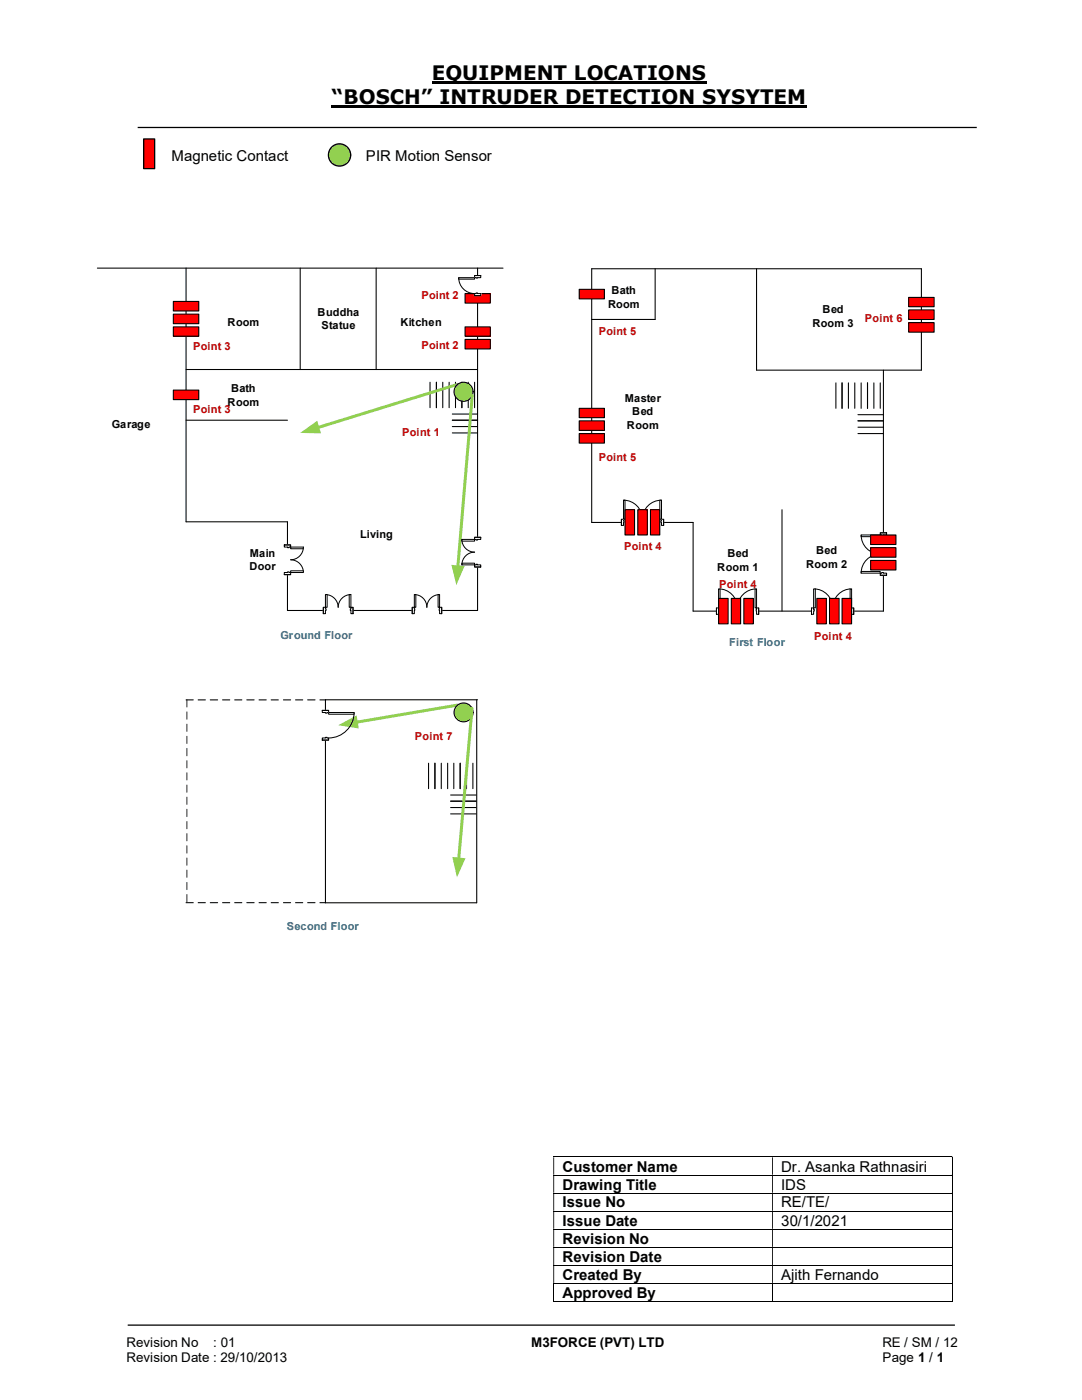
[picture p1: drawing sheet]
<svg xmlns="http://www.w3.org/2000/svg" width="216mm" height="279mm" viewBox="0 0 216 279" stroke-linecap="round" stroke-linejoin="round" font-family="sans-serif">
<path d="M86.1 16.5h54.9M66.2 21.3h94.8" fill="none" stroke="#000" stroke-width=".42"/>
<path d="M27.5 25.4h167.4M25.5 264.5h165" fill="none" stroke="#000" stroke-width=".25"/>
<g fill="none" stroke="#000" stroke-width=".2">
<path d="M110.4 230.9h79.5M110.4 234.5h79.5M110.4 238.1h79.5M190 231v3.4M190 234.6v3.4M190 238.2v3.4M110.4 241.7h79.5M110.4 245.3h79.5M110.4 248.9h79.5M110.4 252.5h79.5M110.4 256.1h79.5M110.4 259.8h43.7"/>
<path d="M110.5 256.2v3.6M154.1 256.2v3.6M154.2 259.8h35.7M190 241.8v3.4M190 245.4v3.4M190 249v3.5M190 252.6v3.4M190 256.2v3.6"/>
</g>
<g fill="#000">
<path d="M189.9 230.8h.2v.2h-.2zM110.4 231h.2v3.4h-.2zM154.1 231h.1v3.4h-.1z" fill-rule="evenodd"/>
<path d="M189.9 234.4h.2v.2h-.2zM110.4 234.6h.2v3.4h-.2zM154.1 234.6h.1v3.4h-.1z" fill-rule="evenodd"/>
<path d="M189.9 238h.2v.2h-.2zM110.4 238.2h.2v3.4h-.2zM154.1 238.2h.1v3.4h-.1z" fill-rule="evenodd"/>
<path d="M189.9 241.6h.2v.2h-.2zM110.4 241.8h.2v3.4h-.2zM154.1 241.8h.1v3.4h-.1z" fill-rule="evenodd"/>
<path d="M189.9 245.2h.2v.2h-.2zM110.4 245.4h.2v3.4h-.2zM154.1 245.4h.1v3.4h-.1z" fill-rule="evenodd"/>
<path d="M189.9 248.8h.2v.2h-.2zM110.4 249h.2v3.5h-.2zM154.1 249h.1v3.5h-.1z" fill-rule="evenodd"/>
<path d="M189.9 252.5h.2v.1h-.2zM110.4 252.6h.2v3.4h-.2zM154.1 252.6h.1v3.4h-.1z" fill-rule="evenodd"/>
</g>
<path d="M189.9 256h.2v.2h-.2zM189.9 259.7h.2v.1h-.2z" fill="#000"/>
<path d="M28.7 27.7h2.2v6h-2.2z" fill="#f00"/>
<path d="M28.7 27.7h2.2v6h-2.2z" fill="none" stroke="#000" stroke-width=".25"/>
<g fill="none" stroke="#000" stroke-width=".21">
<path d="M37.1 53.5v50.6h20.3v17.7h37.9v-68.3M59.9 53.5v20.2M75.1 53.5v20.2M130.7 53.6v10.2M183.9 53.6v20.3M37.1 73.7h58.2M85.8 76.3v5.1M87.1 76.3v5.1M88.3 76.3v5.1M89.6 76.3v5.1M90.9 76.3v5.1M92.2 76.3v5.1"/>
<path d="M93.4 76.3v5.1M94.7 76.3v5.1M37.1 83.9h20.3M90.3 83.9h5M90.3 82.6h5M90.3 86.4h5M90.3 85.1h5M156 101.7v20.3M95.1 139.7v40.5h-30.2v-40.5h30.4"/>
</g>
<path d="M37.1 139.6l1.6 .1-.1 .1h-1.5zM39.5 139.6l1.6 .1-.1 .1h-1.5zM41.9 139.6l1.6 .1-.1 .1h-1.4zM44.3 139.6l1.6 .1-.1 .1h-1.4zM46.8 139.6l1.5 .1v.1h-1.4zM49.2 139.6l1.6 .1-.1 .1h-1.4zM51.6 139.6l1.6 .1-.1 .1h-1.4zM54 139.6l1.6 .1-.1 .1h-1.4zM56.5 139.6l1.6 .1-.1 .1h-1.4zM58.9 139.6l1.6 .1-.1 .1h-1.4zM61.3 139.6l1.6 .1-.1 .1h-1.4zM63.8 139.6l1.3 .1-.2 .1h-1.1z" fill="#000"/>
<path d="M91.3 76.7l-27.9 8.6" fill="none" stroke="#92d050" stroke-width=".59"/>
<g fill="#92d050">
<path d="M59.9 86.4l3.4-2.4 .8 2.5z"/>
<circle cx="92.5" cy="78.2" r="1.91"/>
</g>
<circle cx="92.5" cy="78.2" r="1.91" fill="none" stroke="#000" stroke-width=".21"/>
<path d="M94.2 79l-2.8 34.2" fill="none" stroke="#92d050" stroke-width=".59"/>
<path d="M90.1 112.7l2.6 .2-1.6 3.9z" fill="#92d050"/>
<path d="M34.6 65.2h5.1v1.9h-5.1z" fill-rule="evenodd" fill="#f00"/>
<path d="M34.6 65.2h5.1v1.9h-5.1z" fill="none" stroke="#000" stroke-width=".21"/>
<path d="M34.6 62.7h5.1v1.9h-5.1z" fill-rule="evenodd" fill="#f00"/>
<path d="M34.6 62.7h5.1v1.9h-5.1z" fill="none" stroke="#000" stroke-width=".21"/>
<path d="M34.6 60.2h5.1v1.9h-5.1z" fill-rule="evenodd" fill="#f00"/>
<path d="M34.6 60.2h5.1v1.9h-5.1z" fill="none" stroke="#000" stroke-width=".21"/>
<path d="M92.8 67.7h5v1.9h-5z" fill-rule="evenodd" fill="#f00"/>
<path d="M92.8 67.7h5v1.9h-5z" fill="none" stroke="#000" stroke-width=".21"/>
<path d="M92.8 65.2h5v1.9h-5z" fill-rule="evenodd" fill="#f00"/>
<path d="M92.8 65.2h5v1.9h-5z" fill="none" stroke="#000" stroke-width=".21"/>
<path d="M92.8 58.6h5v1.9h-5z" fill-rule="evenodd" fill="#f00"/>
<path d="M92.8 58.6h5v1.9h-5z" fill="none" stroke="#000" stroke-width=".21"/>
<path d="M34.6 77.9h5.1v1.9h-5.1z" fill-rule="evenodd" fill="#f00"/>
<g fill="none" stroke="#000" stroke-width=".21">
<path d="M19.4 53.5h81M118.1 53.6v50.7h20.2v17.7h38M151 53.6v20.3M34.6 77.9h5.1v1.9h-5.1zM118.1 63.8h12.6M166.8 76.4v5.1M168 76.4v5.1M169.3 76.4v5.1M170.6 76.4v5.1M171.8 76.4v5.1M173.1 76.4v5.1M174.4 76.4v5.1"/>
<path d="M175.6 76.4v5.1M171.2 84h5.1M171.2 82.8h5.1M171.2 86.5h5.1M171.2 85.3h5.1"/>
</g>
<path d="M115.6 86.5h5v1.9h-5z" fill-rule="evenodd" fill="#f00"/>
<path d="M115.6 86.5h5v1.9h-5z" fill="none" stroke="#000" stroke-width=".21"/>
<path d="M115.6 84h5v1.9h-5z" fill-rule="evenodd" fill="#f00"/>
<path d="M115.6 84h5v1.9h-5z" fill="none" stroke="#000" stroke-width=".21"/>
<path d="M115.6 57.7h5v1.9h-5z" fill-rule="evenodd" fill="#f00"/>
<path d="M115.6 57.7h5v1.9h-5z" fill="none" stroke="#000" stroke-width=".21"/>
<path d="M181.3 64.4h5.1v1.9h-5.1z" fill-rule="evenodd" fill="#f00"/>
<path d="M181.3 64.4h5.1v1.9h-5.1z" fill="none" stroke="#000" stroke-width=".21"/>
<path d="M181.3 61.8h5.1v2h-5.1z" fill-rule="evenodd" fill="#f00"/>
<path d="M181.3 61.8h5.1v2h-5.1z" fill="none" stroke="#000" stroke-width=".21"/>
<path d="M181.3 59.4h5.1v1.8h-5.1z" fill-rule="evenodd" fill="#f00"/>
<path d="M181.3 59.4h5.1v1.8h-5.1z" fill="none" stroke="#000" stroke-width=".21"/>
<path d="M115.6 81.5h5v1.9h-5z" fill-rule="evenodd" fill="#f00"/>
<path d="M115.6 81.5h5v1.9h-5z" fill="none" stroke="#000" stroke-width=".21"/>
<path d="M56.7 108.8h1.3v5.9h-1.3z" fill-rule="evenodd" fill="#fff"/>
<path d="M56.7 108.8h1.3v5.9h-1.3z" fill="none" stroke="#fff" stroke-width=".2"/>
<path d="M56.7 114.3v.4h1.3v-.4zM56.7 108.8h1.3v.4h-1.3z" fill-rule="evenodd" fill="#fff"/>
<path d="M57.4 114.3h-.7v.4h1.3v-.4h-.3M57.4 109.2h-.7v-.4h1.3v.4h-.3" fill="none" stroke="#000" stroke-width=".2"/>
<path d="M57.4 114.1v.2h.3v-.2zM57.4 109.2h.3v.1h-.3z" fill-rule="evenodd" fill="#fff"/>
<path d="M56.7 114.7h1.3M56.7 108.8h1.3M57.4 114.3v-.2h.3v.2M57.4 109.2v.1h.3v-.1M60.5 109.2a2.55 2.55 0 0 1-2.5 2.5 2.55 2.55 0 0 1 2.5 2.6" fill="none" stroke="#000" stroke-width=".2"/>
<path d="M58 109.2h2.5v.3h-2.5z" fill="#fff"/>
<path d="M58 109.2h2.5v.3h-2.5z" fill="none" stroke="#000" stroke-width=".2"/>
<path d="M58 113.9h2.5v.4h-2.5z" fill="#fff"/>
<path d="M58 113.9h2.5v.4h-2.5z" fill="none" stroke="#000" stroke-width=".2"/>
<path d="M82.3 121.2h5.8v1.3h-5.8z" fill="#fff"/>
<path d="M82.3 121.2h5.8v1.3h-5.8z" fill="none" stroke="#fff" stroke-width=".2"/>
<path d="M87.7 121.2v1.3h.4v-1.3zM82.3 121.2h.4v1.3h-.4z" fill-rule="evenodd" fill="#fff"/>
<path d="M82.7 121.5v-.3h-.4v1.3h.4v-.7M87.7 121.5v-.3h.4v1.3h-.4v-.7" fill="none" stroke="#000" stroke-width=".2"/>
<path d="M87.6 121.5l.1 .3zM82.7 121.5l.1 .3z" fill-rule="evenodd" fill="#fff"/>
<path d="M82.7 118.7a2.51 2.51 0 0 1 2.5 2.5 2.55 2.55 0 0 1 2.5-2.5M82.3 121.2v1.3M82.7 121.5v.3M87.7 121.5v.3M88.1 121.2v1.3" fill="none" stroke="#000" stroke-width=".2"/>
<path d="M82.7 118.7h.3v2.5h-.3z" fill-rule="evenodd" fill="#fff"/>
<path d="M82.7 118.7h.3v2.5h-.3z" fill="none" stroke="#000" stroke-width=".2"/>
<path d="M87.4 118.7h.3v2.5h-.3z" fill-rule="evenodd" fill="#fff"/>
<path d="M87.4 118.7h.3v2.5h-.3z" fill="none" stroke="#000" stroke-width=".2"/>
<path d="M94.7 107.2h1.3v6h-1.3z" fill-rule="evenodd" fill="#fff"/>
<path d="M94.7 107.2h1.3v6h-1.3z" fill="none" stroke="#fff" stroke-width=".2"/>
<path d="M94.7 112.7h1.2v.5h-1.2zM94.7 107.2v.5h1.2v-.5z" fill-rule="evenodd" fill="#fff"/>
<path d="M95 112.7h-.3v.5h1.2v-.5h-.6M95 107.7h-.3v-.5h1.2v.5h-.6" fill="none" stroke="#000" stroke-width=".2"/>
<path d="M95 112.6h.3v.1h-.3zM95 107.7v.1h.3v-.1z" fill-rule="evenodd" fill="#fff"/>
<path d="M92.2 107.7a2.55 2.55 0 0 0 2.5 2.5 2.55 2.55 0 0 0-2.5 2.5M94.7 113.2h1.2M94.7 107.2h1.2M95 112.7v-.1h.3v.1M95 107.7v.1h.3v-.1" fill="none" stroke="#000" stroke-width=".2"/>
<path d="M92.2 107.7h2.5v.3h-2.5z" fill="#fff"/>
<path d="M92.2 107.7h2.5v.3h-2.5z" fill="none" stroke="#000" stroke-width=".2"/>
<path d="M92.2 112.4h2.5v.3h-2.5z" fill="#fff"/>
<path d="M92.2 112.4h2.5v.3h-2.5z" fill="none" stroke="#000" stroke-width=".2"/>
<path d="M94.7 55h1.3v4h-1.3z" fill-rule="evenodd" fill="#fff"/>
<path d="M94.7 55h1.3v4h-1.3z" fill="none" stroke="#fff" stroke-width=".2"/>
<path d="M94.7 55v.4h1.2v-.4zM94.7 58.6h1.2v.4h-1.2z" fill-rule="evenodd" fill="#fff"/>
<path d="M95 55.4h-.3v-.4h1.2v.4h-.6M95 58.6h-.3v.4h1.2v-.4h-.6" fill="none" stroke="#000" stroke-width=".2"/>
<path d="M95 55.4l.3 .1zM95 58.5h.3v.1h-.3z" fill-rule="evenodd" fill="#fff"/>
<path d="M91.5 55.4a3.2 3.2 0 0 0 3.2 3.2M94.7 55h1.2M94.7 59h1.2M95 55.4h.3M95 58.6v-.1h.3v.1" fill="none" stroke="#000" stroke-width=".2"/>
<path d="M91.5 55.4h3.2v.3h-3.2z" fill="#fff"/>
<path d="M91.5 55.4h3.2v.3h-3.2z" fill="none" stroke="#000" stroke-width=".2"/>
<path d="M64.5 121.2h5.9v1.3h-5.9z" fill="#fff"/>
<path d="M64.5 121.2h5.9v1.3h-5.9z" fill="none" stroke="#fff" stroke-width=".2"/>
<path d="M70 121.2v1.3h.4v-1.3zM64.5 121.2h.4v1.3h-.4z" fill-rule="evenodd" fill="#fff"/>
<path d="M64.9 121.5v-.3h-.4v1.3h.4v-.7M70 121.5v-.3h.4v1.3h-.4v-.7" fill="none" stroke="#000" stroke-width=".2"/>
<path d="M69.9 121.5v.3h.1v-.3zM64.9 121.5h.2v.3h-.2z" fill-rule="evenodd" fill="#fff"/>
<path d="M64.9 118.7a2.55 2.55 0 0 1 2.6 2.5 2.55 2.55 0 0 1 2.5-2.5M64.5 121.2v1.3M64.9 121.5h.2v.3h-.2M70 121.5h-.1v.3h.1M70.4 121.2v1.3" fill="none" stroke="#000" stroke-width=".2"/>
<path d="M64.9 118.7h.4v2.5h-.4z" fill-rule="evenodd" fill="#fff"/>
<path d="M64.9 118.7h.4v2.5h-.4z" fill="none" stroke="#000" stroke-width=".2"/>
<path d="M69.7 118.7h.3v2.5h-.3z" fill-rule="evenodd" fill="#fff"/>
<path d="M69.7 118.7h.3v2.5h-.3z" fill="none" stroke="#000" stroke-width=".2"/>
<path d="M118.1 53.6h65.8M151 73.9h32.9M176.3 73.9v48.1" fill="none" stroke="#000" stroke-width=".21"/>
<path d="M175.6 106.3h1.4v8.5h-1.4z" fill-rule="evenodd" fill="#fff"/>
<path d="M175.6 106.3h1.4v8.5h-1.4z" fill="none" stroke="#fff" stroke-width=".2"/>
<path d="M175.6 114.4h1.3v.4h-1.3zM175.6 106.3v.5h1.3v-.5z" fill-rule="evenodd" fill="#fff"/>
<path d="M175.9 114.4h-.3v.4h1.3v-.4h-.6M175.9 106.8h-.3v-.5h1.3v.5h-.6" fill="none" stroke="#000" stroke-width=".2"/>
<path d="M175.9 114.3h.4v.1h-.4zM175.9 106.8v.1h.4v-.1z" fill-rule="evenodd" fill="#fff"/>
<path d="M171.8 106.8a3.8 3.8 0 0 0 3.8 3.8 3.8 3.8 0 0 0-3.8 3.8M175.6 114.8h1.3M175.6 106.3h1.3M175.9 114.4v-.1h.4v.1M175.9 106.8v.1h.4v-.1" fill="none" stroke="#000" stroke-width=".2"/>
<path d="M171.8 106.8h3.8v.3h-3.8z" fill="#fff"/>
<path d="M171.8 106.8h3.8v.3h-3.8z" fill="none" stroke="#000" stroke-width=".2"/>
<path d="M171.8 114h3.8v.4h-3.8z" fill="#fff"/>
<path d="M171.8 114h3.8v.4h-3.8z" fill="none" stroke="#000" stroke-width=".2"/>
<path d="M173.7 111.8h5.1v1.9h-5.1z" fill-rule="evenodd" fill="#f00"/>
<path d="M173.7 111.8h5.1v1.9h-5.1z" fill="none" stroke="#000" stroke-width=".21"/>
<path d="M173.7 109.3h5.1v1.9h-5.1z" fill-rule="evenodd" fill="#f00"/>
<path d="M173.7 109.3h5.1v1.9h-5.1z" fill="none" stroke="#000" stroke-width=".21"/>
<path d="M173.7 106.8h5.1v1.9h-5.1z" fill-rule="evenodd" fill="#f00"/>
<path d="M173.7 106.8h5.1v1.9h-5.1z" fill="none" stroke="#000" stroke-width=".21"/>
<path d="M161.9 121.3h8.4v1.3h-8.4z" fill="#fff"/>
<path d="M161.9 121.3h8.4v1.3h-8.4z" fill="none" stroke="#fff" stroke-width=".2"/>
<path d="M161.9 121.3h.4v1.3h-.4zM169.9 121.3v1.3h.4v-1.3z" fill-rule="evenodd" fill="#fff"/>
<path d="M162.3 121.6v-.3h-.4v1.3h.4v-.6M169.9 121.6v-.3h.4v1.3h-.4v-.6" fill="none" stroke="#000" stroke-width=".2"/>
<path d="M162.3 121.6h.2v.4h-.2zM169.8 121.6l.1 .4z" fill-rule="evenodd" fill="#fff"/>
<path d="M162.3 117.5a3.8 3.8 0 0 1 3.9 3.8 3.8 3.8 0 0 1 3.7-3.8M161.9 121.3v1.3M162.3 121.6h.2v.4h-.2M169.9 121.6v.4M170.3 121.3v1.3" fill="none" stroke="#000" stroke-width=".2"/>
<path d="M169.6 117.5h.3v3.8h-.3z" fill-rule="evenodd" fill="#fff"/>
<path d="M169.6 117.5h.3v3.8h-.3z" fill="none" stroke="#000" stroke-width=".2"/>
<path d="M162.3 117.5h.4v3.8h-.4z" fill-rule="evenodd" fill="#fff"/>
<path d="M162.3 117.5h.4v3.8h-.4z" fill="none" stroke="#000" stroke-width=".2"/>
<path d="M163 119.4h1.9v5.1h-1.9z" fill="#f00"/>
<path d="M163 119.4h1.9v5.1h-1.9z" fill="none" stroke="#000" stroke-width=".21"/>
<path d="M165.5 119.4h1.9v5.1h-1.9z" fill="#f00"/>
<path d="M165.5 119.4h1.9v5.1h-1.9z" fill="none" stroke="#000" stroke-width=".21"/>
<path d="M168 119.4h1.9v5.1h-1.9z" fill="#f00"/>
<path d="M168 119.4h1.9v5.1h-1.9z" fill="none" stroke="#000" stroke-width=".21"/>
<path d="M143 121.3h8.4v1.3h-8.4z" fill="#fff"/>
<path d="M143 121.3h8.4v1.3h-8.4z" fill="none" stroke="#fff" stroke-width=".2"/>
<path d="M143 121.3h.4v1.3h-.4zM151 121.3v1.3h.4v-1.3z" fill-rule="evenodd" fill="#fff"/>
<path d="M143.4 121.6v-.3h-.4v1.3h.4v-.6M151 121.6v-.3h.4v1.3h-.4v-.6" fill="none" stroke="#000" stroke-width=".2"/>
<path d="M143.4 121.6l.1 .4zM150.9 121.6l.1 .4z" fill-rule="evenodd" fill="#fff"/>
<path d="M143.4 117.5a3.8 3.8 0 0 1 3.8 3.8 3.8 3.8 0 0 1 3.8-3.8M143 121.3v1.3M143.4 121.6v.4M151 121.6v.4M151.4 121.3v1.3" fill="none" stroke="#000" stroke-width=".2"/>
<path d="M150.7 117.5h.3v3.8h-.3z" fill-rule="evenodd" fill="#fff"/>
<path d="M150.7 117.5h.3v3.8h-.3z" fill="none" stroke="#000" stroke-width=".2"/>
<path d="M143.4 117.5h.3v3.8h-.3z" fill-rule="evenodd" fill="#fff"/>
<path d="M143.4 117.5h.3v3.8h-.3z" fill="none" stroke="#000" stroke-width=".2"/>
<path d="M143.4 119.4h1.9v5.1h-1.9z" fill="#f00"/>
<path d="M143.4 119.4h1.9v5.1h-1.9z" fill="none" stroke="#000" stroke-width=".21"/>
<path d="M145.9 119.4h1.9v5.1h-1.9z" fill="#f00"/>
<path d="M145.9 119.4h1.9v5.1h-1.9z" fill="none" stroke="#000" stroke-width=".21"/>
<path d="M148.4 119.4h1.9v5.1h-1.9z" fill="#f00"/>
<path d="M148.4 119.4h1.9v5.1h-1.9z" fill="none" stroke="#000" stroke-width=".21"/>
<path d="M124 103.6h8.4v1.3h-8.4z" fill="#fff"/>
<path d="M124 103.6h8.4v1.3h-8.4z" fill="none" stroke="#fff" stroke-width=".2"/>
<path d="M124 103.6h.4v1.3h-.4zM132 103.6v1.3h.4v-1.3z" fill-rule="evenodd" fill="#fff"/>
<path d="M124.4 103.9v-.3h-.4v1.3h.4v-.6M132 103.9v-.3h.4v1.3h-.4v-.6" fill="none" stroke="#000" stroke-width=".2"/>
<path d="M124.4 103.9l.1 .4zM131.9 103.9v.4h.1v-.4z" fill-rule="evenodd" fill="#fff"/>
<path d="M124.4 99.8a3.8 3.8 0 0 1 3.8 3.8 3.8 3.8 0 0 1 3.8-3.8M124 103.6v1.3M124.4 103.9v.4M132 103.9h-.1v.4h.1M132.4 103.6v1.3" fill="none" stroke="#000" stroke-width=".2"/>
<path d="M131.7 99.8h.3v3.8h-.3z" fill-rule="evenodd" fill="#fff"/>
<path d="M131.7 99.8h.3v3.8h-.3z" fill="none" stroke="#000" stroke-width=".2"/>
<path d="M124.4 99.8h.3v3.8h-.3z" fill-rule="evenodd" fill="#fff"/>
<path d="M124.4 99.8h.3v3.8h-.3z" fill="none" stroke="#000" stroke-width=".2"/>
<path d="M124.7 101.7h1.9v5.1h-1.9z" fill="#f00"/>
<path d="M124.7 101.7h1.9v5.1h-1.9z" fill="none" stroke="#000" stroke-width=".21"/>
<path d="M127.3 101.7h1.9v5.1h-1.9z" fill="#f00"/>
<path d="M127.3 101.7h1.9v5.1h-1.9z" fill="none" stroke="#000" stroke-width=".21"/>
<path d="M129.8 101.7h1.9v5.1h-1.9z" fill="#f00"/>
<g fill="none" stroke="#000" stroke-width=".21">
<path d="M129.8 101.7h1.9v5.1h-1.9zM85.5 152.3v5.1M86.8 152.3v5.1M88.1 152.3v5.1M89.3 152.3v5.1M89.9 159.9h5.1M89.9 158.7h5.1M90.6 152.3v5.1M91.8 152.3v5.1M93.1 152.3v5.1M94.4 152.3v5.1M89.9 162.4h5.1"/>
<path d="M89.9 161.2h5.1"/>
</g>
<path d="M91.3 140.7l-20.3 3.4" fill="none" stroke="#92d050" stroke-width=".59"/>
<g fill="#92d050">
<path d="M67.5 144.7l3.7-1.9 .4 2.6z"/>
<circle cx="92.5" cy="142.2" r="1.9"/>
</g>
<circle cx="92.5" cy="142.2" r="1.9" fill="none" stroke="#000" stroke-width=".21"/>
<path d="M94.2 141.4l-2.7 30.1" fill="none" stroke="#92d050" stroke-width=".59"/>
<path d="M90.3 171l2.6 .3-1.7 3.8z" fill="#92d050"/>
<path d="M64.3 141.8h1.3v5.9h-1.3z" fill-rule="evenodd" fill="#fff"/>
<path d="M64.3 141.8h1.3v5.9h-1.3z" fill="none" stroke="#fff" stroke-width=".2"/>
<path d="M64.3 141.8h1.3v.4h-1.3zM64.3 147.3v.4h1.3v-.4z" fill-rule="evenodd" fill="#fff"/>
<path d="M64.9 142.2h-.6v-.4h1.3v.4h-.3M64.9 147.3h-.6v.4h1.3v-.4h-.3" fill="none" stroke="#000" stroke-width=".2"/>
<path d="M64.9 142.2h.4v.1h-.4zM64.9 147.2v.1h.4v-.1z" fill-rule="evenodd" fill="#fff"/>
<path d="M64.3 141.8h1.3M64.3 147.7h1.3M64.9 142.2v.1h.4v-.1M64.9 147.3v-.1h.4v.1M70.7 142.2a5.1 5.1 0 0 1-5.1 5.1" fill="none" stroke="#000" stroke-width=".2"/>
<path d="M65.6 142.2h5.1v.3h-5.1z" fill="#fff"/>
<path d="M65.6 142.2h5.1v.3h-5.1z" fill="none" stroke="#000" stroke-width=".2"/>
<g fill="#000">
<path d="M37.2 139.6l.2 .1-.1 1.5zM37.2 142l.2 .1-.1 1.5zM37.2 144.5h.2l-.1 1.6zM37.2 146.9h.2l-.1 1.6zM37.2 149.3l.2 .1-.1 1.5zM37.2 151.7l.2 .1-.1 1.5zM37.2 154.2l.2 .1-.1 1.4zM37.2 156.6l.2 .1-.1 1.5zM37.2 159l.2 .1-.1 1.5zM37.2 161.4l.2 .1-.1 1.6zM37.2 163.9l.2 .1-.1 1.5zM37.2 166.3l.2 .1-.1 1.5zM37.2 168.7l.2 .1-.1 1.5zM37.2 171.2h.2l-.1 1.6zM37.2 173.6l.2 .1-.1 1.5zM37.2 176l.2 .1-.1 1.5zM37.2 178.5h.2l-.1 1.5z"/>
<path d="M37.1 180.1l1.5-.1 .1 .2-1.6 .1zM39.5 180.1l1.5-.1 .1 .2-1.6 .1zM41.9 180.1l1.5-.1 .1 .2-1.5 .1zM44.3 180.1l1.5-.1 .1 .2-1.5 .1zM46.8 180.1l1.5-.1v.2l-1.4 .1zM49.2 180.1l1.5-.1 .1 .2-1.5 .1zM51.6 180.1l1.5-.1 .1 .2-1.5 .1zM54 180.1l1.5-.1 .1 .2-1.5 .1zM56.5 180.1l1.5-.1 .1 .2-1.5 .1zM58.9 180.1l1.5-.1 .1 .2-1.5 .1zM61.3 180.1l1.5-.1 .1 .2-1.5 .1zM63.8 180.1l1.1-.1 .2 .2-1.3 .1z"/>
</g>
<circle cx="67.7" cy="30.9" r="2.23" fill="#92d050"/>
<circle cx="67.7" cy="30.9" r="2.23" fill="none" stroke="#000" stroke-width=".25"/>
<g font-size="4">
<text x="86.1" y="16">EQUIPMENT LOCATIONS</text>
<text x="66.2" y="20.8">“BOSCH” INTRUDER DETECTION SYSYTEM</text>
</g>
<g font-size="3">
<text x="34.2" y="32.1">Magnetic Contact</text>
<text x="73" y="32.1">PIR Motion Sensor</text>
<text x="112.3" y="233.8">Customer Name</text>
<text x="155.9" y="233.8">Dr. Asanka Rathnasiri</text>
<text x="112.3" y="237.4">Drawing Title</text>
<text x="155.9" y="237.4">IDS</text>
<text x="112.3" y="241">Issue No</text>
<text x="112.3" y="244.6">Issue Date</text>
<text x="155.9" y="241">RE/TE/</text>
<text x="155.9" y="244.6">30/1/2021</text>
<text x="112.3" y="248.2">Revision No</text>
<text x="112.3" y="251.8">Revision Date</text>
<text x="112.3" y="255.4">Created By</text>
<text x="155.9" y="255.4">Ajith Fernando</text>
<text x="112.3" y="259">Approved By</text>
</g>
<g font-size="2.7">
<text x="25.2" y="268.8">Revision No</text>
<text x="42.6" y="268.8">: 01</text>
<text x="106" y="268.8">M3FORCE (PVT) LTD</text>
<text x="176.1" y="268.8">RE / SM / 12</text>
<text x="25.2" y="271.8">Revision Date : 29/10/2013</text>
<text x="176.1" y="271.8">Page 1 / 1</text>
</g>
<g font-size="2.2" fill="#c00000">
<text x="84.1" y="59.7">Point 2</text>
<text x="172.6" y="64.3">Point 6</text>
<text x="38.5" y="69.8">Point 3</text>
<text x="84.1" y="69.6">Point 2</text>
<text x="119.5" y="66.8">Point 5</text>
<text x="38.5" y="82.5">Point 3</text>
<text x="80.3" y="87">Point 1</text>
<text x="119.5" y="92.1">Point 5</text>
<text x="124.5" y="109.8">Point 4</text>
<text x="143.5" y="117.4">Point 4</text>
<text x="162.5" y="127.8">Point 4</text>
<text x="82.8" y="147.7">Point 7</text>
</g>
<g font-size="2.2">
<text x="122" y="58.8">Bath</text>
<text x="45.4" y="65">Room</text>
<text x="63.4" y="63">Buddha</text>
<text x="64.1" y="65.7">Statue</text>
<text x="79.9" y="65">Kitchen</text>
<text x="121.3" y="61.5">Room</text>
<text x="162.1" y="65.2">Room 3</text>
<text x="164.1" y="62.5">Bed</text>
<text x="45.4" y="80.9">Room</text>
<text x="46.1" y="78.2">Bath</text>
<text x="124.7" y="80.2">Master</text>
<text x="126.2" y="82.9">Bed</text>
<text x="22.3" y="85.4">Garage</text>
<text x="125.1" y="85.6">Room</text>
<text x="71.8" y="107.4">Living</text>
<text x="49.8" y="113.8">Door</text>
<text x="49.8" y="111.1">Main</text>
<text x="143.1" y="114">Room 1</text>
<text x="145.2" y="111.3">Bed</text>
<text x="160.9" y="113.3">Room 2</text>
<text x="162.9" y="110.6">Bed</text>
</g>
<g font-size="2.2" fill="#0070c0">
<text x="56" y="127.5">Ground Floor</text>
<text x="145.5" y="129">First Floor</text>
<text x="57.2" y="185.7">Second Floor</text>
</g>
</svg>
